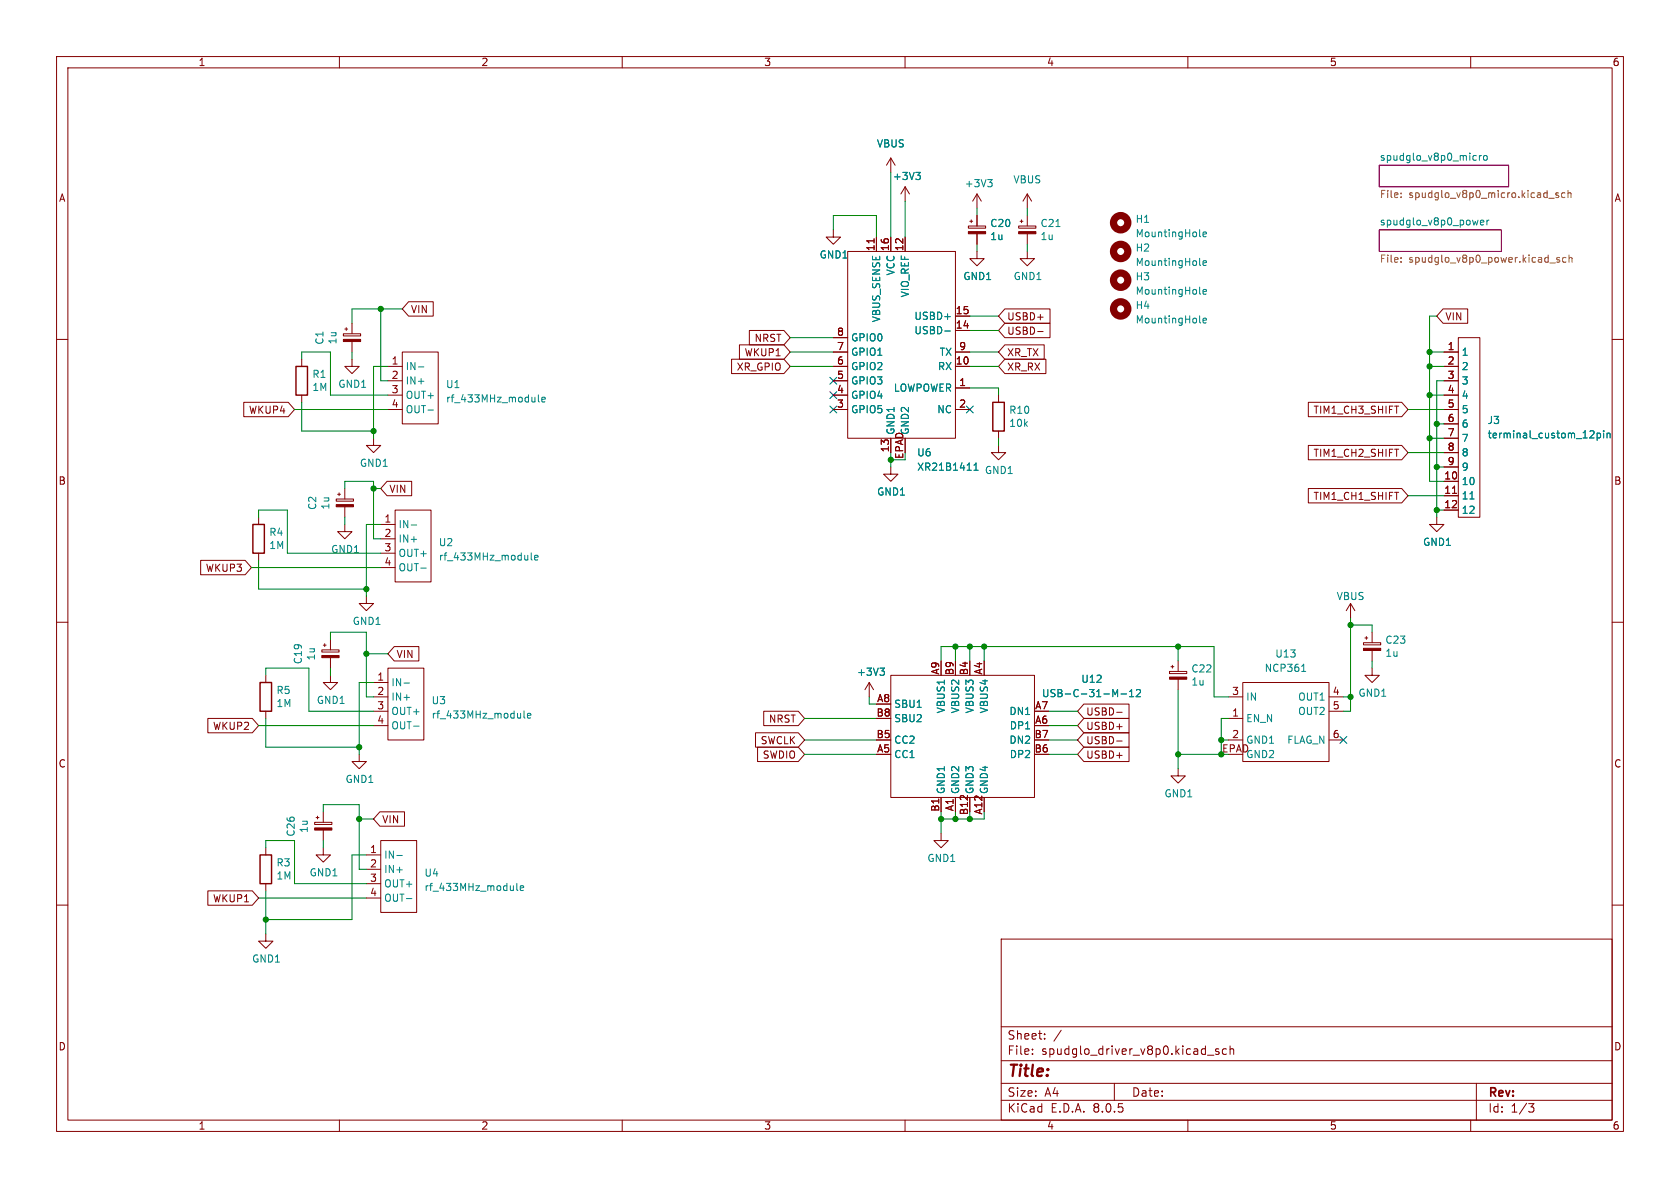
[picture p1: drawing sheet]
<svg xmlns="http://www.w3.org/2000/svg" width="297mm" height="210mm" viewBox="0 0 297 210" stroke-linecap="round" stroke-linejoin="round" font-family="sans-serif">
<g fill="none" stroke="#840000" stroke-width=".18">
<path d="M10 10h277v190h-277zM12 12h273v186h-273zM60 10v2M110 10v2M160 10v2M210 10v2M260 10v2M157.5 27.9v2.6M157.5 27.9l-.8 1.3M157.5 27.9l.7 1.3M160 33v2.6M160 33l-.7 1.3"/>
<path d="M160 33l.8 1.3M171.2 40h3v.3h-3zM171.4 39.1h.6M171.7 38.9v.5M172.7 34.3v2.5M172.7 38.1v1.9M172.7 34.3l-.7 1.3M172.7 34.3l.8 1.3M180.1 40h3v.3h-3zM180.3 39.1h.5M180.6 38.9v.5M181.6 34.3v2.5"/>
<path d="M181.6 38.1v1.9M181.6 34.3l-.8 1.3M181.6 34.3l.8 1.3M10 60h2M60.7 59h3.1v.4h-3.1zM61 58.2h.5M61.2 57.9v.5M62.2 57.2v1.8M72.2 53.3h4.4v2.6h-4.4l-1.1-1.3zM132.5 58.4h6.1l1.1 1.3-1.1 1.3h-6.1zM147.3 40.6v1.3h1.3l-1.3 1.3-1.3-1.3h1.3M147.3 59.7h2.6"/>
<path d="M149.9 44.5h19v33h-19zM154.5 42.2v.7M154.9 41.9v2.6M157.5 41.9v2.6M160 41.9v2.6M168.9 58.4h2.5M168.9 55.9h2.5M172.7 44.5v1.2h1.3l-1.3 1.3-1.3-1.3h1.3M172.7 41.3v1.9M177.6 57.1h8v2.6h-8l-1.1-1.3zM177.6 54.6h8v2.6h-8l-1.1-1.3zM181.6 44.5v1.2h1.3l-1.3 1.3-1.3-1.3h1.3"/>
<path d="M181.6 41.3v1.9M183.4 58.6h1M255.1 54.6h4.4v2.6h-4.4l-1.1-1.3zM257.8 59.7h3.8v31.7h-3.8zM285 60h2M43.1 71.1h7.9l1.1 1.3-1.1 1.3h-7.9zM53.3 63.5v1.3M53.3 69.9v1.2M62.2 63.5v1.3h1.3l-1.3 1.2-1.2-1.2h1.2M62.2 60.4v1.8M66 77.5v1.2h1.3l-1.3 1.3-1.2-1.3h1.2M68.6 64.8h2.5"/>
<path d="M68.6 72.4h2.5M68.6 69.9h2.5M68.6 67.3h2.5M71.1 62.2h6.4v12.7h-6.4zM129.3 63.5h9.3l1.1 1.3-1.1 1.2h-9.3zM130.7 61h7.9l1.1 1.2-1.1 1.3h-7.9zM147.3 64.8h2.6M147.3 72.4h2.6M147.3 69.9h2.6M147.3 67.3h2.6M147.3 62.2h2.6M157.5 77.5v2.5"/>
<path d="M168.9 68.6h2.5M168.9 64.8h2.5M168.9 72.4h2.5M168.9 62.2h2.5M176.5 78.7v1.3h1.3l-1.3 1.3-1.2-1.3h1.2M176.5 69.9v1.2M176.5 76.2v1.3M177.6 63.5h7.3v2.5h-7.3l-1.1-1.2zM177.6 61h7v2.5h-7l-1.1-1.3zM231.3 71.1h16.5l1.1 1.3-1.1 1.3h-16.5zM231.3 78.7h16.5l1.1 1.3-1.1 1.3h-16.5zM255.3 64.8h2.5"/>
<path d="M255.3 72.4h2.5M255.3 69.9h2.5M255.3 67.3h2.5M255.3 62.2h2.5M255.3 74.9h2.5M255.3 77.5h2.5M35.5 99.1h7.8l1.1 1.2-1.1 1.3h-7.8zM45.7 91.4v1.3M45.7 97.8v1.3M59.4 88.2h3.1v.4h-3.1zM59.7 87.4h.5M59.9 87.1v.5"/>
<path d="M61 92.7v1.3h1.2l-1.2 1.3-1.3-1.3h1.3M61 86.4v1.8M61 89.6v1.8M67.3 92.7h2.5M67.3 95.3h2.5M67.3 97.8h2.5M68.4 85.1h4.4v2.5h-4.4l-1.1-1.2zM69.8 90.2h6.4v12.7h-6.4zM157.5 82.6v1.2h1.2l-1.2 1.3-1.3-1.3h1.3M231.3 86.4h16.5l1.1 1.2-1.1 1.3h-16.5zM254 91.4v1.3h1.3l-1.3 1.3-1.3-1.3h1.3M255.3 85.1h2.5"/>
<path d="M255.3 87.6h2.5M255.3 90.2h2.5M255.3 80h2.5M255.3 82.6h2.5M256.8 87.2h.7M10 110h2M47 119.4v1.3M56.9 114.9h3v.4h-3zM57.1 114h.6M57.4 113.8v.5M58.4 119.4v1.3h1.3l-1.3 1.2-1.3-1.2h1.3M58.4 113v1.9"/>
<path d="M58.4 116.3v1.8M64.8 105.4v1.3h1.2l-1.2 1.3-1.3-1.3h1.3M67.3 100.3h2.5M68.6 118.1h6.3v12.7h-6.3zM69.7 114.3h4.3v2.5h-4.3l-1.1-1.2zM157.5 119.4h25.4v21.6h-25.4zM206.8 118.7h3v.4h-3zM207 117.9h.5M207.3 117.6v.5M208.3 116.8v1.9M238.8 106.7l-.8 1.3M238.8 106.7v2.5"/>
<path d="M238.8 106.7l.7 1.3M241 113.6h3.1v.4h-3.1zM241.3 112.8h.5M241.6 112.5v.5M242.6 118.1v1.3h1.2l-1.2 1.3-1.3-1.3h1.3M242.6 111.8v1.8M242.6 115v1.8M285 110h2M36.7 127h7.9l1.1 1.3-1.1 1.2h-7.9zM47 125.7v1.3M63.5 133.4v1.2h1.3l-1.3 1.3-1.3-1.3h1.3M66 123.2h2.6"/>
<path d="M66 125.7h2.6M66 120.7h2.6M66 128.3h2.6M133.6 129.5h7.5l1.1 1.3-1.1 1.3h-7.5zM133.9 132.1h7.2l1.1 1.3-1.1 1.2h-7.2zM135 125.7h6.1l1.1 1.3-1.1 1.3h-6.1zM153.7 120.7l-.8 1.2M153.7 120.7v2.5M153.7 120.7l.7 1.2M191.6 132.1h8v2.5h-8l-1.1-1.2zM191.6 124.5h8v2.5h-8l-1.1-1.3zM191.6 127h8v2.5h-8l-1.1-1.2z"/>
<path d="M191.6 129.5h8v2.6h-8l-1.1-1.3zM197.4 125.9h1M197.4 131h1M208.3 135.9v1.3h1.2l-1.2 1.2-1.3-1.2h1.3M208.3 120.1v1.8M217.2 127h2.5M217.2 130.8h2.5M217.2 123.2h2.5M219.7 120.7h15.2v13.9h-15.2zM234.9 130.8h2.6M234.9 123.2h2.6M234.9 125.7h2.6"/>
<path d="M10 160h2M36.7 157.5h7.9l1.1 1.3-1.1 1.2h-7.9zM47 149.9v1.2M47 156.2v1.3M55.6 145.4h3.1v.3h-3.1zM55.9 144.5h.5M56.1 144.3v.5M57.1 149.9v1.2h1.3l-1.3 1.3-1.2-1.3h1.2M57.1 143.5v1.9M57.1 146.7v1.9M64.8 151.1h2.5M64.8 153.7h2.5"/>
<path d="M64.8 156.2h2.5M64.8 158.8h2.5M67.2 143.5h4.3v2.6h-4.3l-1.2-1.3zM67.3 148.6h6.4v12.7h-6.4zM166.4 147.3v1.3h1.2l-1.2 1.3-1.3-1.3h1.3M166.4 141v2.5M168.9 141v2.5M285 160h2M47 165.1v1.3h1.3l-1.3 1.2-1.3-1.2h1.3M177 166h108v32h-108zM60 198v2M110 198v2"/>
<path d="M160 198v2M177 194.5h108M177 191.5h108M177 187.5h108M177 181.5h108M182.5 186.3v.1M182.5 185.5v.1M184.7 183.6v.1M184.7 182.8v.1M187.6 182.1l-1.3 2M197 191.5v3M210 198v2"/>
<path d="M213.5 186.5h1.1M215.5 185.5l-.4-.1-.2 .2 .1 .2 .5 .2v.3h-.6M216.8 185.5l-.4-.1-.3 .3v.4l.1 .2h.6M217.5 185.5l.2-.1 .3 .1 .1 .9M217.5 184.9v1.5M260 198v2M261 191.5v6.5M270.2 195.1h1l-.5 .6 .4 .1 .1 .5-.3 .3h-.4"/>
</g>
<path d="M243.8 29.2h22.9v3.8h-22.9zM243.8 40.6h21.6v3.9h-21.6z" fill="none" stroke="#840084" stroke-width=".18"/>
<g fill="none" stroke="#008484" stroke-width=".18">
<path d="M161.9 30.5h.8l-.4 .5M162.5 31l.2 .2v.3l-.2 .2M174.6 31.7h.8l-.4 .5M175.2 32.2l.2 .3v.3l-.2 .2M260.6 27.5h.4M261 28.3h-.4M261.3 38.9l-.2 .9M261.5 27.5v.8M261.7 39.3l.6-.1v-.2l-.4-.1-.2 .2 .1 .6h.5M261.9 27.5l-.4 .2M262.3 27.6l.2-.1 .4 .1v.5l-.1 .2h-.3l-.2-.1zM262.9 38.9v.9"/>
<path d="M263.2 38.9l-.3 .3M167 58.5h1M186.7 40.1h.7M212.1 56.9l.2 .2M212.1 51.8l.2 .2M212.1 46.8l.2 .1M212.1 41.7l.2 .2M212.7 56.7l.6-.1-.1-.3-.3-.1-.2 .2v.6h.5M212.7 41.4l.6-.1-.1-.2-.3-.1-.2 .2v.6h.5M212.7 46.5l.6-.1-.1-.3h-.3l-.2 .2v.6h.5M212.7 51.6l.6-.1-.1-.3h-.3l-.2 .1v.7h.5M74 64.9h.9"/>
<path d="M75.7 72.5h.9M95.2 69.8v1.1l.2 .2M95.8 70.6l.6-.1-.1-.2-.3-.1-.2 .2v.6h.5M281.6 76.1l.2 .3-.1 .3-.7 .7h.8M282.4 76.6h.3l.3 .2-.2 .6h-.4M282.4 76.6v1.2M283.5 76.1v.2M283.5 76.6v.8M284.1 76.7l.2-.1h.3l.1 .8M284.1 76.6v.8M72.7 92.8h1M93.9 97.7v1.1l.2 .2"/>
<path d="M94.5 98.6l.6-.1v-.3h-.4l-.2 .1 .1 .6h.5M172.2 83.1h.7M172.2 82.2l.4-.3v1.2M259.9 88.2h.7M74.4 100.4h1M155.6 118.1h.7l-.4 .5M156.1 118.6l.2 .2v.3l-.2 .3M230.1 118.7h.7M230.4 117.6l.1-.2v1.3M71.4 120.7h1M73.1 128.4h1M92.6 125.7v1.1l.2 .1"/>
<path d="M93.2 126.5l.6-.1v-.2l-.4-.1-.2 .2 .1 .6h.5M197.2 122.8l.4-.9v1.3M198.2 122.7h.9M199.7 123.2h.7M199.7 122.3l.4-.4v1.3M200.9 122l.5-.1 .2 .4-.8 .9h.8M70.2 151.2h.9M71.8 158.8h1M91.4 156.2v1l.2 .2M92 157l.6-.1-.1-.3h-.3l-.2 .2v.6h.5"/>
</g>
<g fill="none" stroke="#848400" stroke-width=".18">
<path d="M247.7 34.1v.2M247.7 34.8v.1M273.8 35h1M275.5 34.1h-.3l-.2 .2 .1 .1 .4 .2v.3h-.5M276.7 34.1h-.4l-.2 .2 .1 .6h.5M277.2 34.2l.2-.1h.3v.8M277.2 33.7v1.2M247.7 46.2v.2M247.7 45.6v.1M274 46.5h1M275.7 45.6l-.3-.1-.2 .2 .1 .2 .4 .1v.3h-.5M276.8 45.6l-.3-.1-.3 .3 .2 .5h.4"/>
<path d="M277.4 45.6l.2-.1 .3 .1v.8M277.4 45.1v1.3"/>
</g>
<path d="M52.3 64.8h2.1v5.1h-2.1zM175.5 71.1h2v5.1h-2zM44.7 92.7h2v5.1h-2zM46 120.7h2v5h-2zM46 151.1h2v5.1h-2z" fill="none" stroke="#840000" stroke-width=".25"/>
<g fill="#840000" stroke="#840000" stroke-width=".18">
<path d="M241 114.6h3.1v.4h-3.1z"/>
<path d="M206.8 119.7h3v.4h-3z"/>
<path d="M60.7 60h3.1v.4h-3.1z"/>
<path d="M55.6 146.4h3.1v.3h-3.1z"/>
<path d="M56.9 115.9h3v.4h-3z"/>
<path d="M59.4 89.2h3.1v.4h-3.1z"/>
<path d="M180.1 40.9h3v.4h-3z"/>
<path d="M171.2 40.9h3v.4h-3z"/>
</g>
<g fill="none" stroke="#840000" stroke-width="1.3">
<circle cx="198.1" cy="39.4" r="1.27"/>
<circle cx="198.1" cy="49.5" r="1.27"/>
<circle cx="198.1" cy="44.4" r="1.27"/>
<circle cx="198.1" cy="54.6" r="1.27"/>
</g>
<g fill="none" stroke="#008400" stroke-width=".18">
<path d="M157.5 30.5v11.4M160 35.6v6.3M172.7 36.8v1.3M181.6 36.8v1.3M67.3 54.6v12.7h1.3M71.1 54.6h-8.9v2.6M139.7 59.7h7.6M147.3 40.6v-2.5h7.6v3.8M171.4 58.4h5.1M171.4 55.9h5.1M172.7 43.2v1.3M181.6 43.2v1.3"/>
<path d="M254 55.9h-1.3v29.2h2.6M52.1 72.4h16.5M53.3 63.5v-1.3h5.1v7.7h10.2M53.3 71.1v5.1h12.7M62.2 62.2v1.3M68.6 64.8h-2.6v12.7M139.7 64.8h7.6M139.7 62.2h7.6M171.4 68.6h5.1v1.3M171.4 64.8h5.1M171.4 62.2h5.1M176.5 77.5v1.2"/>
<path d="M248.9 72.4h6.4M252.7 64.8h2.6M252.7 77.5h2.6M252.7 62.2h2.6M252.7 69.9h2.6M254 74.9h1.3M255.3 67.3h-1.3v24.1M45.7 91.4v-1.2h5.1v7.6h16.5M45.7 99.1v5h19.1M61 86.4v-1.3h5v10.2h1.3M61 91.4v1.3M66 86.4h1.3"/>
<path d="M67.3 92.7h-2.5v12.7M157.5 80v2.6M157.5 81.3h2.5M248.9 80h6.4M248.9 87.6h6.4M254 82.6h1.3M254 90.2h1.3M44.4 100.3h22.9M47 119.4v-1.3h7.6v7.6h11.4M58.4 113v-1.2h6.4v11.4h1.2M58.4 118.1v1.3M64.8 115.6h3.8"/>
<path d="M166.4 116.8v-2.5h48.2v8.9h2.6M168.9 114.3v2.5M171.4 114.3v2.5M174 114.3v2.5M208.3 114.3v2.5M238.8 109.2v16.5h-1.3M238.8 110.5h3.8v1.3M242.6 116.8v1.3M45.7 128.3h20.3M47 127v5.1h16.5M66 120.7h-2.5v12.7M142.2 130.8h12.7"/>
<path d="M142.2 133.4h12.7M142.2 127h12.7M153.7 123.2v1.3h1.2M185.4 125.7h5.1M185.4 130.8h5.1M185.4 128.3h5.1M185.4 133.4h5.1M208.3 121.9v14M215.9 130.8h1.3M217.2 127h-1.3v6.4h-7.6M237.5 123.2h1.3M45.7 158.8h19.1"/>
<path d="M47 149.9v-1.3h5.1v7.6h12.7M47 157.5v7.6M57.1 143.5v-1.3h6.4v11.5h1.3M57.1 148.6v1.3M63.5 144.8h2.5M64.8 151.1h-2.6v11.5h-15.2M166.4 143.5v3.8M168.9 143.5v1.3M171.4 143.5v1.3M174 143.5v1.3h-7.6"/>
</g>
<path d="M146.7 66.7l1.2 1.2M146.7 69.2l1.2 1.3M146.7 71.8l1.2 1.2M147.9 66.7l-1.2 1.2M147.9 69.2l-1.2 1.3M147.9 71.8l-1.2 1.2M170.8 71.8l1.3 1.2M172.1 71.8l-1.3 1.2M236.9 130.2l1.2 1.2M238.1 130.2l-1.2 1.2" fill="none" stroke="#000084" stroke-width=".18"/>
<g fill="#008400" stroke="#008400" stroke-width=".18">
<circle cx="66" cy="76.2" r=".46"/>
<circle cx="64.8" cy="104.1" r=".46"/>
<circle cx="67.3" cy="54.6" r=".46"/>
<circle cx="66" cy="86.4" r=".46"/>
<circle cx="254" cy="74.9" r=".46"/>
<circle cx="252.7" cy="69.9" r=".46"/>
<circle cx="254" cy="82.6" r=".46"/>
<circle cx="254" cy="90.2" r=".46"/>
<circle cx="252.7" cy="62.2" r=".46"/>
<circle cx="252.7" cy="64.8" r=".46"/>
<circle cx="252.7" cy="77.5" r=".46"/>
<circle cx="171.4" cy="144.8" r=".46"/>
<circle cx="63.5" cy="132.1" r=".46"/>
<circle cx="63.5" cy="144.8" r=".46"/>
<circle cx="64.8" cy="115.6" r=".46"/>
<circle cx="47" cy="162.6" r=".46"/>
<circle cx="215.9" cy="133.4" r=".46"/>
<circle cx="215.9" cy="130.8" r=".46"/>
<circle cx="208.3" cy="114.3" r=".46"/>
<circle cx="208.3" cy="133.4" r=".46"/>
<circle cx="168.9" cy="144.8" r=".46"/>
<circle cx="166.4" cy="144.8" r=".46"/>
<circle cx="238.8" cy="123.2" r=".46"/>
<circle cx="238.8" cy="110.5" r=".46"/>
<circle cx="168.9" cy="114.3" r=".46"/>
<circle cx="171.4" cy="114.3" r=".46"/>
<circle cx="174" cy="114.3" r=".46"/>
<circle cx="157.5" cy="81.3" r=".46"/>
</g>
<text font-size="2.8" fill="#840000" x="178" y="190.9">Title:</text>
<g font-size="2.1" fill="#840000">
<text x="178" y="184">Sheet:</text>
<text x="178" y="186.7">File:</text>
<text x="184.1" y="186.7">spudglo_driver_v8p0.kicad_sch</text>
<text x="178" y="196.9">KiCad</text>
<text x="178" y="194.1">Size:</text>
<text x="184.7" y="194.1">A4</text>
<text x="185.7" y="196.9">E.D.A.</text>
<text x="193.3" y="196.9">8.0.5</text>
<text x="200" y="194.1">Date:</text>
<text x="263" y="194.3">Rev:</text>
<text x="263" y="196.9">Id:</text>
<text x="267.1" y="196.9">1/3</text>
</g>
<g font-size="1.8" fill="#840000">
<text x="35" y="11.9">1</text>
<text x="85" y="11.9">2</text>
<text x="135" y="11.9">3</text>
<text x="185" y="11.9">4</text>
<text x="235" y="11.9">5</text>
<text x="285" y="11.9">6</text>
<text x="10.3" y="35.9">A</text>
<text x="285.3" y="35.9">A</text>
<text x="154.7" y="44.5" transform="rotate(-90 154.7 44.5)">11</text>
<text x="157.2" y="44.5" transform="rotate(-90 157.2 44.5)">16</text>
<text x="159.8" y="44.5" transform="rotate(-90 159.8 44.5)">12</text>
<text x="72.5" y="55.6">VIN</text>
<text x="147.9" y="59.4">8</text>
<text x="168.9" y="58.2">14</text>
<text x="168.9" y="55.6">15</text>
<text x="178" y="59.4">USBD-</text>
<text x="178" y="56.8">USBD+</text>
<text x="255.4" y="56.8">VIN</text>
<text x="69.1" y="64.5">1</text>
<text x="130.1" y="65.7">XR_GPIO</text>
<text x="131.5" y="63.2">WKUP1</text>
<text x="133.3" y="60.6">NRST</text>
<text x="147.9" y="64.5">6</text>
<text x="147.9" y="62">7</text>
<text x="168.9" y="64.5">10</text>
<text x="169.5" y="62">9</text>
<text x="178" y="65.7">XR_RX</text>
<text x="178" y="63.2">XR_TX</text>
<text x="255.8" y="62">1</text>
<text x="255.8" y="64.5">2</text>
<text x="69.1" y="67.1">2</text>
<text x="69.1" y="69.6">3</text>
<text x="147.9" y="69.6">4</text>
<text x="147.9" y="67.1">5</text>
<text x="169.5" y="68.3">1</text>
<text x="255.8" y="67.1">3</text>
<text x="255.8" y="69.6">4</text>
<text x="43.9" y="73.3">WKUP4</text>
<text x="69.1" y="72.1">4</text>
<text x="147.9" y="72.1">3</text>
<text x="169.5" y="72.1">2</text>
<text x="232.1" y="73.3">TIM1_CH3_SHIFT</text>
<text x="255.8" y="72.1">5</text>
<text x="255.8" y="74.7">6</text>
<text x="255.8" y="77.2">7</text>
<text x="157.2" y="80.1" transform="rotate(-90 157.2 80.1)">13</text>
<text x="159.8" y="81.2" transform="rotate(-90 159.8 81.2)">EPAD</text>
<text x="232.1" y="81">TIM1_CH2_SHIFT</text>
<text x="255.8" y="79.8">8</text>
<text x="255.8" y="82.3">9</text>
<text x="10.3" y="85.9">B</text>
<text x="68.7" y="87.3">VIN</text>
<text x="232.1" y="88.6">TIM1_CH1_SHIFT</text>
<text x="255.2" y="84.8">10</text>
<text x="255.2" y="87.4">11</text>
<text x="255.2" y="89.9">12</text>
<text x="285.3" y="85.9">B</text>
<text x="67.9" y="92.5">1</text>
<text x="67.9" y="95">2</text>
<text x="36.3" y="101.3">WKUP3</text>
<text x="67.9" y="97.5">3</text>
<text x="67.9" y="100.1">4</text>
<text x="70" y="116.5">VIN</text>
<text x="166.1" y="119.4" transform="rotate(-90 166.1 119.4)">A9</text>
<text x="168.7" y="119.5" transform="rotate(-90 168.7 119.5)">B9</text>
<text x="171.2" y="119.5" transform="rotate(-90 171.2 119.5)">B4</text>
<text x="173.7" y="119.4" transform="rotate(-90 173.7 119.4)">A4</text>
<text x="66.6" y="120.4">1</text>
<text x="66.6" y="122.9">2</text>
<text x="66.6" y="125.5">3</text>
<text x="155" y="124.2">A8</text>
<text x="182.9" y="125.5">A7</text>
<text x="217.7" y="122.9">3</text>
<text x="235.5" y="122.9">4</text>
<text x="235.5" y="125.5">5</text>
<text x="37.6" y="129.2">WKUP2</text>
<text x="66.6" y="128">4</text>
<text x="134.4" y="131.8">SWCLK</text>
<text x="135.8" y="128">NRST</text>
<text x="154.9" y="130.6">B5</text>
<text x="154.9" y="126.7">B8</text>
<text x="182.8" y="130.6">B7</text>
<text x="182.9" y="128">A6</text>
<text x="191.9" y="126.7">USBD-</text>
<text x="191.9" y="129.2">USBD+</text>
<text x="191.9" y="131.8">USBD-</text>
<text x="217.7" y="126.7">1</text>
<text x="217.7" y="130.6">2</text>
<text x="235.5" y="130.6">6</text>
<text x="10.3" y="135.9">C</text>
<text x="134.7" y="134.3">SWDIO</text>
<text x="155" y="133.1">A5</text>
<text x="182.8" y="133.1">B6</text>
<text x="191.9" y="134.3">USBD+</text>
<text x="285.3" y="135.9">C</text>
<text x="166.1" y="143.6" transform="rotate(-90 166.1 143.6)">B1</text>
<text x="168.7" y="143.5" transform="rotate(-90 168.7 143.5)">A1</text>
<text x="67.5" y="145.7">VIN</text>
<text x="171.2" y="144.2" transform="rotate(-90 171.2 144.2)">B12</text>
<text x="173.7" y="144.1" transform="rotate(-90 173.7 144.1)">A12</text>
<text x="65.3" y="150.9">1</text>
<text x="65.3" y="153.4">2</text>
<text x="65.3" y="156">3</text>
<text x="37.6" y="159.7">WKUP1</text>
<text x="65.3" y="158.5">4</text>
<text x="10.3" y="185.9">D</text>
<text x="285.3" y="185.9">D</text>
<text x="35" y="199.9">1</text>
<text x="85" y="199.9">2</text>
<text x="135" y="199.9">3</text>
<text x="185" y="199.9">4</text>
<text x="235" y="199.9">5</text>
<text x="285" y="199.9">6</text>
</g>
<g font-size="1.8" fill="#008484">
<text x="154.9" y="26.3">VBUS</text>
<text x="243.8" y="28.5">spudglo_v8p0_micro</text>
<text x="157.8" y="32">+3V3</text>
<text x="170.5" y="33.3">+3V3</text>
<text x="179.1" y="32.6">VBUS</text>
<text x="175" y="40.3">C20</text>
<text x="183.9" y="40.3">C21</text>
<text x="200.7" y="39.6">H1</text>
<text x="243.8" y="39.9">spudglo_v8p0_power</text>
<text x="144.8" y="45.9">GND1</text>
<text x="175" y="42.6">1u</text>
<text x="183.9" y="42.6">1u</text>
<text x="200.7" y="44.7">H2</text>
<text x="200.7" y="47.2">MountingHole</text>
<text x="200.7" y="42.1">MountingHole</text>
<text x="158.3" y="48.8" transform="rotate(-90 158.3 48.8)">VCC</text>
<text x="160.9" y="52.7" transform="rotate(-90 160.9 52.7)">VIO_REF</text>
<text x="170.2" y="49.7">GND1</text>
<text x="179.1" y="49.7">GND1</text>
<text x="200.7" y="49.8">H3</text>
<text x="200.7" y="52.3">MountingHole</text>
<text x="155.8" y="57.1" transform="rotate(-90 155.8 57.1)">VBUS_SENSE</text>
<text x="161.5" y="59.3">USBD-</text>
<text x="161.5" y="56.7">USBD+</text>
<text x="200.7" y="54.8">H4</text>
<text x="200.7" y="57.4">MountingHole</text>
<text x="57.4" y="61" transform="rotate(-90 57.4 61)">C1</text>
<text x="59.7" y="61" transform="rotate(-90 59.7 61)">1u</text>
<text x="71.6" y="65.6">IN-</text>
<text x="150.4" y="65.6">GPIO2</text>
<text x="150.4" y="63.1">GPIO1</text>
<text x="150.4" y="60.6">GPIO0</text>
<text x="165.7" y="65.6">RX</text>
<text x="166" y="63.1">TX</text>
<text x="258.3" y="63.1">1</text>
<text x="258.3" y="65.6">2</text>
<text x="55.1" y="67">R1</text>
<text x="55.1" y="69.3">1M</text>
<text x="59.7" y="68.8">GND1</text>
<text x="71.6" y="68.2">IN+</text>
<text x="71.6" y="70.7">OUT+</text>
<text x="78.7" y="71.3">rf_433MHz_module</text>
<text x="78.7" y="68.8">U1</text>
<text x="150.4" y="70.7">GPIO4</text>
<text x="150.4" y="68.2">GPIO3</text>
<text x="157.9" y="69.4">LOWPOWER</text>
<text x="258.3" y="68.2">3</text>
<text x="258.3" y="70.7">4</text>
<text x="71.6" y="73.3">OUT-</text>
<text x="150.4" y="73.3">GPIO5</text>
<text x="158.3" y="77" transform="rotate(-90 158.3 77)">GND1</text>
<text x="160.9" y="77" transform="rotate(-90 160.9 77)">GND2</text>
<text x="165.6" y="73.3">NC</text>
<text x="178.3" y="75.7">10k</text>
<text x="178.3" y="73.4">R10</text>
<text x="258.3" y="73.3">5</text>
<text x="258.3" y="75.8">6</text>
<text x="262.9" y="75.2">J3</text>
<text x="262.9" y="77.7">terminal_custom_12pin</text>
<text x="63.5" y="82.7">GND1</text>
<text x="162" y="80.9">U6</text>
<text x="162" y="83.4">XR21B1411</text>
<text x="174" y="84">GND1</text>
<text x="258.3" y="78.3">7</text>
<text x="258.3" y="80.9">8</text>
<text x="258.3" y="83.4">9</text>
<text x="155" y="87.8">GND1</text>
<text x="258.3" y="86">10</text>
<text x="258.3" y="88.5">11</text>
<text x="47.5" y="94.9">R4</text>
<text x="56.1" y="90.2" transform="rotate(-90 56.1 90.2)">C2</text>
<text x="58.4" y="90.2" transform="rotate(-90 58.4 90.2)">1u</text>
<text x="70.4" y="93.6">IN-</text>
<text x="258.3" y="91">12</text>
<text x="47.5" y="97.3">1M</text>
<text x="58.4" y="98">GND1</text>
<text x="70.4" y="96.1">IN+</text>
<text x="70.4" y="98.7">OUT+</text>
<text x="70.4" y="101.2">OUT-</text>
<text x="77.5" y="99.3">rf_433MHz_module</text>
<text x="77.5" y="96.7">U2</text>
<text x="251.5" y="96.7">GND1</text>
<text x="236.2" y="106.3">VBUS</text>
<text x="62.3" y="110.7">GND1</text>
<text x="244.8" y="114">C23</text>
<text x="53.6" y="117.5" transform="rotate(-90 53.6 117.5)">C19</text>
<text x="55.9" y="116.9" transform="rotate(-90 55.9 116.9)">1u</text>
<text x="151.4" y="119.7">+3V3</text>
<text x="210.5" y="119.1">C22</text>
<text x="223.5" y="119">NCP361</text>
<text x="225.4" y="116.4">U13</text>
<text x="244.8" y="116.3">1u</text>
<text x="48.8" y="122.9">R5</text>
<text x="48.8" y="125.2">1M</text>
<text x="55.9" y="124.6">GND1</text>
<text x="69.1" y="121.5">IN-</text>
<text x="69.1" y="124.1">IN+</text>
<text x="76.2" y="124.7">U3</text>
<text x="158" y="125.3">SBU1</text>
<text x="184.1" y="123.4">USB-C-31-M-12</text>
<text x="191.1" y="120.9">U12</text>
<text x="210.5" y="121.4">1u</text>
<text x="220.2" y="124.1">IN</text>
<text x="229.4" y="124.1">OUT1</text>
<text x="240.1" y="123.4">GND1</text>
<text x="69.1" y="126.6">OUT+</text>
<text x="69.1" y="129.1">OUT-</text>
<text x="76.2" y="127.2">rf_433MHz_module</text>
<text x="158" y="131.7">CC2</text>
<text x="158" y="127.9">SBU2</text>
<text x="167.2" y="126.2" transform="rotate(-90 167.2 126.2)">VBUS1</text>
<text x="169.8" y="126.2" transform="rotate(-90 169.8 126.2)">VBUS2</text>
<text x="172.3" y="126.2" transform="rotate(-90 172.3 126.2)">VBUS3</text>
<text x="174.9" y="126.2" transform="rotate(-90 174.9 126.2)">VBUS4</text>
<text x="178.4" y="126.6">DN1</text>
<text x="178.4" y="131.7">DN2</text>
<text x="178.4" y="129.1">DP1</text>
<text x="220.2" y="127.9">EN_N</text>
<text x="220.2" y="131.7">GND1</text>
<text x="227.5" y="131.7">FLAG_N</text>
<text x="229.4" y="126.6">OUT2</text>
<text x="158" y="134.2">CC1</text>
<text x="178.4" y="134.2">DP2</text>
<text x="220.2" y="134.2">GND2</text>
<text x="61" y="138.6">GND1</text>
<text x="167.2" y="140.5" transform="rotate(-90 167.2 140.5)">GND1</text>
<text x="169.8" y="140.5" transform="rotate(-90 169.8 140.5)">GND2</text>
<text x="172.3" y="140.5" transform="rotate(-90 172.3 140.5)">GND3</text>
<text x="174.9" y="140.5" transform="rotate(-90 174.9 140.5)">GND4</text>
<text x="205.8" y="141.1">GND1</text>
<text x="52.3" y="148" transform="rotate(-90 52.3 148)">C26</text>
<text x="54.6" y="147.3" transform="rotate(-90 54.6 147.3)">1u</text>
<text x="48.8" y="153.4">R3</text>
<text x="48.8" y="155.7">1M</text>
<text x="54.6" y="155.1">GND1</text>
<text x="67.8" y="152">IN-</text>
<text x="67.8" y="154.5">IN+</text>
<text x="74.9" y="155.2">U4</text>
<text x="163.9" y="152.6">GND1</text>
<text x="67.8" y="157.1">OUT+</text>
<text x="67.8" y="159.6">OUT-</text>
<text x="74.9" y="157.7">rf_433MHz_module</text>
<text x="44.5" y="170.4">GND1</text>
</g>
<g font-size="1.8" fill="#848400">
<text x="243.8" y="35.3">File:</text>
<text x="249.1" y="35.3">spudglo_v8p0_micro.kicad_sch</text>
<text x="243.8" y="46.8">File:</text>
<text x="249.1" y="46.8">spudglo_v8p0_power.kicad_sch</text>
</g>
<text font-size="1.8" fill="#008400" x="215.9" y="133.1">EPAD</text>
</svg>
